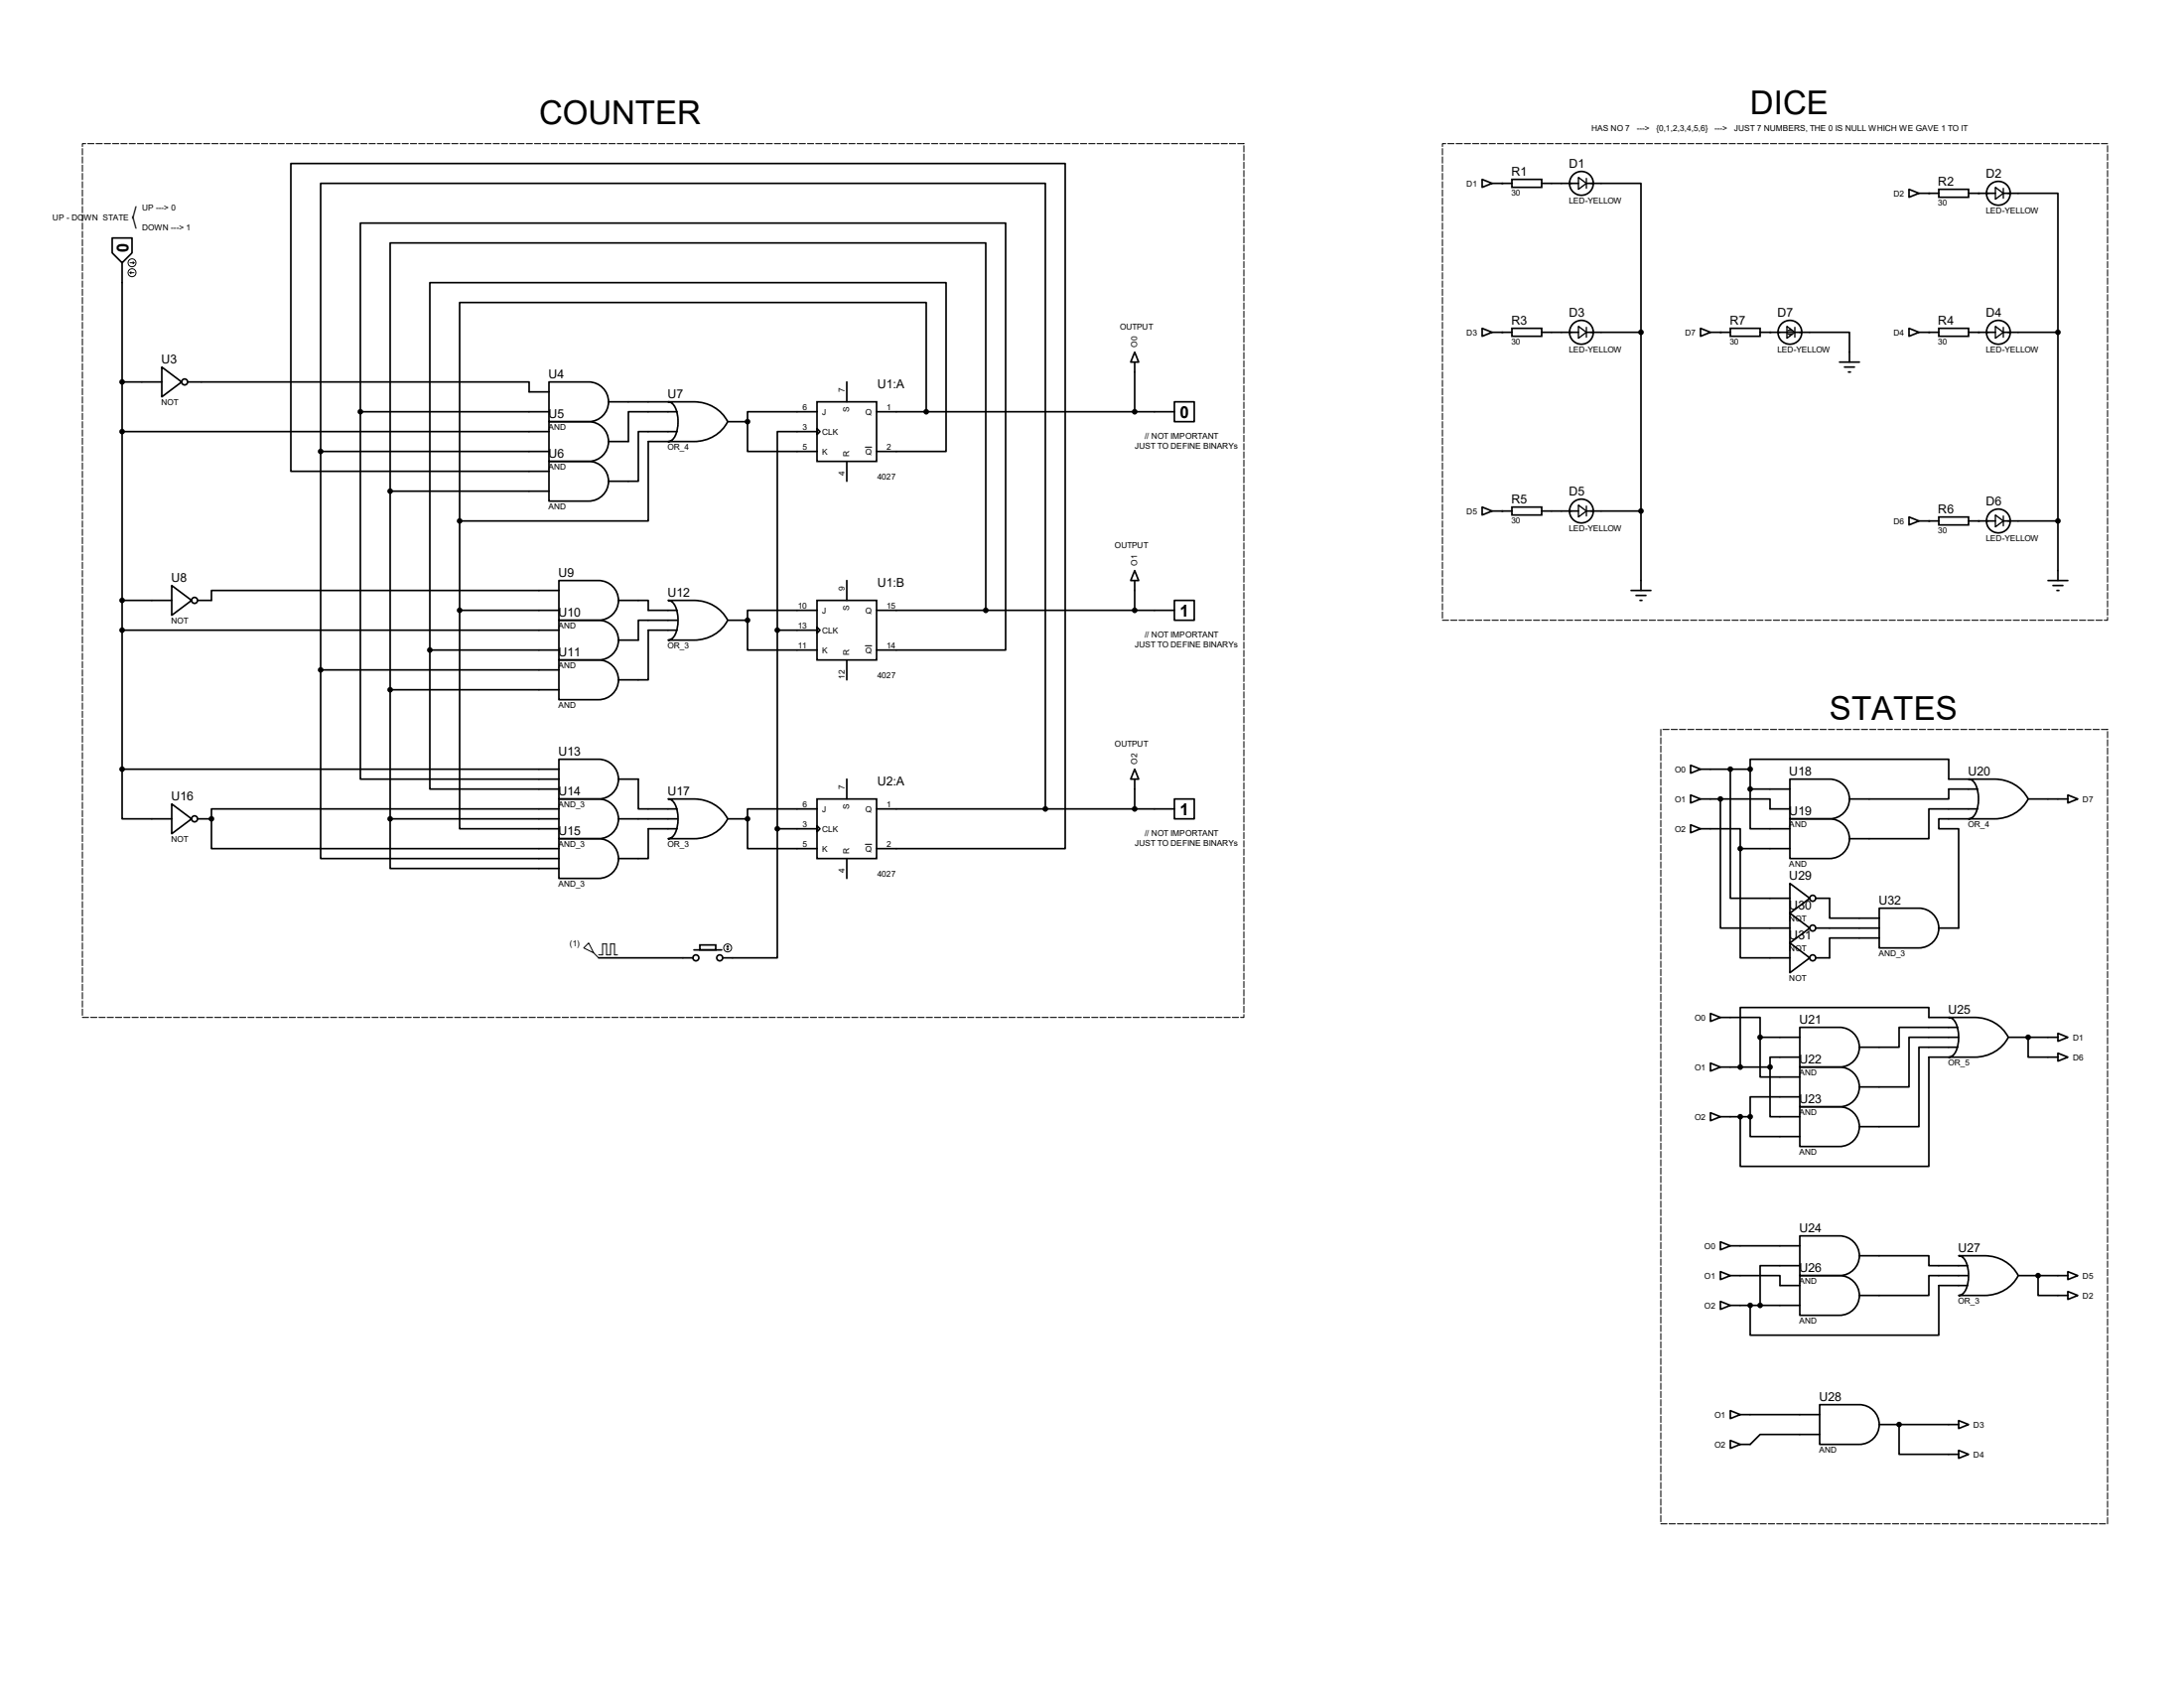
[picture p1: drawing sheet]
<svg xmlns="http://www.w3.org/2000/svg" width="279mm" height="216mm" viewBox="0 0 279 216" stroke-linecap="round" stroke-linejoin="round" font-family="sans-serif">
<g fill="none" stroke="#000" stroke-width=".21">
<path d="M14.4 30.4h2.5v1.9l-1.3 1.3-1.2-1.3zM15.6 33.6v64.8M189.6 22.9l1.3 .6-1.3 .5zM190.9 23.5h2.5M192.2 23.5h.1M193.4 22.9h3.8v1.1h-3.8zM197.2 23.5h4.7M202.9 23.5h7v19M244.2 24.2l1.3 .5-1.3 .5zM245.5 24.7h2.5M246.8 24.7h.1M248 24.2h3.8v1h-3.8z"/>
<path d="M251.8 24.7h3.5M253.1 24.7h.1M256.3 24.7h7v17.8M15.6 55.2h54.6M15.6 48.9h5.1M20.7 46.9l2.5 2-2.5 1.9zM24 48.9h43.7v1.2h2.5M41 57.7v-34.2h92.7v80M41 57.7h29.2M41 57.7v28M46.1 52.7v-24.2h82.6v54.6h-16.6M46.1 52.7v47h25.4"/>
<path d="M46.1 52.7h24.1M70.2 48.9h5.1a2.54 2.54 0 0 1 2.6 2.5 2.54 2.54 0 0 1-2.6 2.5h-5.1zM70.2 53.9h5.1a2.54 2.54 0 0 1 2.6 2.6 2.54 2.54 0 0 1-2.6 2.5h-5.1zM70.2 59h5.1a2.54 2.54 0 0 1 2.6 2.6 2.54 2.54 0 0 1-2.6 2.5h-5.1zM77.9 51.4h7.6M85.5 51.4h3.3a4.8 4.8 0 0 1 4.3 2.5 4.8 4.8 0 0 1-4.3 2.6h-3.3a1.41 1.41 0 0 0 1.1-1.3 4.3 4.3 0 0 0-.5-3.5l-.3-.2zM85.5 56.5h-2.6v10.1h-24.1M86.6 52.7h-6.2v3.8h-2.5M86.6 55.2h-4.9v6.4h-3.8M93.1 53.9h2.5M95.6 53.9h.1M95.6 53.9v3.8h8.9"/>
<path d="M104.5 51.4h7.6v7.6h-7.6zM104.5 54.8l.4 .4-.4 .4zM104.5 52.7h-8.9v1.2M104.5 55.2h-5.1v25.4M108.3 48.9v2.5M108.3 59v2.6M112.1 57.7h8.9v-21.5h-66v46.9M112.1 52.7h38.1M118.5 52.7v-14h-59.7v27.9M145.2 45l.5 1.3h-1zM145.2 46.3v6.4M150.2 51.4h2.6v2.5h-2.6z"/>
<path d="M189.6 42l1.3 .5-1.3 .5zM190.9 42.5h2.5M192.2 42.5h.1M193.4 42h3.8v1h-3.8zM197.2 42.5h4.7M202.9 42.5h7M209.9 42.5v33M217.6 42l1.2 .5-1.2 .5zM218.8 42.5h2.6M220.1 42.5h.1M221.4 42h3.8v1h-3.8zM225.2 42.5h3.4"/>
<path d="M226.4 42.5h.1M229.6 42.5h7v3.8M235.3 46.3h2.6M236 46.9h1.2M236.5 47.6h.2M244.2 42l1.3 .5-1.3 .5zM245.5 42.5h2.5M246.8 42.5h.1M248 42h3.8v1h-3.8zM251.8 42.5h3.5M253.1 42.5h.1M256.3 42.5h7"/>
<path d="M263.3 42.5v31.8M15.6 76.8h6.4M22 74.9l2.5 1.9-2.5 1.9zM49.9 62.8v-31.7h76.2v47M49.9 62.8h20.3M49.9 62.8v41.9M58.8 78.1v27.9h12.7M58.8 66.6v11.5M58.8 78.1h12.7M70.2 60.3h-33v-39.4h99.1v87.6h-24.2M71.5 75.5h-44.4v1.3h-1.8M71.5 74.3h5.1a2.54 2.54 0 0 1 2.5 2.5 2.54 2.54 0 0 1-2.5 2.5h-5.1z"/>
<path d="M71.5 79.3h5.1a2.54 2.54 0 0 1 2.5 2.6 2.54 2.54 0 0 1-2.5 2.5h-5.1zM79.1 76.8h3.8v1.3h3.7M85.5 76.8h3.3a4.8 4.8 0 0 1 4.3 2.5 4.8 4.8 0 0 1-4.3 2.6h-3.3a1.41 1.41 0 0 0 1.1-1.3 4.3 4.3 0 0 0-.5-3.5l-.3-.2zM86.6 79.3h-4.9v2.6h-2.6M93.1 79.3h2.5M95.6 79.3h.1M95.6 79.3v3.8h8.9M104.5 76.8h7.6v7.6h-7.6zM104.5 78.1h-8.9v1.2M108.3 74.3v2.5M112.1 78.1h38.1M145.2 73l.5 1.3h-1z"/>
<path d="M145.2 74.3v3.8M150.2 76.8h2.6v2.5h-2.6zM189.6 64.9l1.3 .5-1.3 .5zM190.9 65.4h2.5M192.2 65.4h.1M193.4 64.9h3.8v1h-3.8zM197.2 65.4h4.7M202.9 65.4h7M208.7 75.5h2.5M209.3 76.2h1.3M209.8 76.8h.3M244.2 66.1l1.3 .5-1.3 .5z"/>
<path d="M245.5 66.6h2.5M246.8 66.6h.1M248 66.1h3.8v1h-3.8zM251.8 66.6h3.5M253.1 66.6h.1M256.3 66.6h7M262 74.3h2.5M262.6 74.9h1.3M263.1 75.5h.3M15.6 98.4v6.3h6.4M15.6 80.6h55.9M15.6 98.4h55.9"/>
<path d="M41 85.7v24.1h30.5M41 85.7h30.5M49.9 88.2h21.6M55 83.1v17.8h16.5M55 83.1h16.5M71.5 84.4h5.1a2.54 2.54 0 0 1 2.5 2.6 2.54 2.54 0 0 1-2.5 2.5h-5.1zM71.5 97.1h5.1a2.54 2.54 0 0 1 2.5 2.6 2.54 2.54 0 0 1-2.5 2.5h-5.1zM79.1 99.7h2.6v3.8h4.9M86.6 80.6h-3.7v6.4h-3.8M99.4 80.6h5.1M99.4 80.6v25.4M104.5 80.2l.4 .4-.4 .4z"/>
<path d="M108.3 84.4v2.6M108.3 99.7v2.5M145.2 98.4l.5 1.3h-1zM145.2 99.7v3.8M216.3 97.9l1.3 .5-1.3 .5zM217.6 98.4h6.3M221.4 98.4v16.5h7.6M223.9 98.4v-1.3h25.4v2.6h2.5M223.9 98.4v2.5M229 99.7h5.1a2.54 2.54 0 0 1 2.5 2.5 2.54 2.54 0 0 1-2.5 2.5h-5.1zM251.8 99.7h3.3a4.8 4.8 0 0 1 4.4 2.5 4.8 4.8 0 0 1-4.4 2.5h-3.3a1.41 1.41 0 0 0 1.2-1.2 4.3 4.3 0 0 0-.5-3.5l-.3-.3zM22 102.8l2.5 1.9-2.5 1.9z"/>
<path d="M25.3 104.7h1.8M27.1 104.7h.1M27.1 104.7v3.8h44.4M49.9 104.7v6.4h21.6M49.9 104.7h21.6M71.5 103.5h-44.4v1.2M71.5 102.2h5.1a2.54 2.54 0 0 1 2.5 2.5 2.54 2.54 0 0 1-2.5 2.6h-5.1zM71.5 107.3h5.1a2.54 2.54 0 0 1 2.5 2.5 2.54 2.54 0 0 1-2.5 2.6h-5.1zM79.1 104.7h7.5M85.5 102.2h3.3a4.8 4.8 0 0 1 4.3 2.5 4.8 4.8 0 0 1-4.3 2.6h-3.3a1.41 1.41 0 0 0 1.1-1.3 4.3 4.3 0 0 0-.5-3.5l-.3-.2zM86.6 106h-3.7v3.8h-3.8M93.1 104.7h2.5"/>
<path d="M95.6 104.7h.1M95.6 104.7v3.8h8.9M99.4 106v16.5h-6.9M99.4 106h5.1M104.5 102.2h7.6v7.6h-7.6zM104.5 105.6l.4 .4-.4 .4zM104.5 103.5h-8.9v1.2M108.3 109.8v2.6M112.1 103.5h38.1M150.2 102.2h2.6v2.5h-2.6zM216.3 101.7l1.3 .5-1.3 .5zM216.3 105.5l1.3 .5-1.3 .5z"/>
<path d="M217.6 106h5v2.5M217.6 102.2h2.5M220.1 102.2h6.3v1.3h2.6M220.1 102.2v16.5h8.9M222.6 108.5v14h6.4M222.6 108.5h6.4M223.9 100.9v5.1h5.1M223.9 100.9h5.1M229 104.7h5.1a2.54 2.54 0 0 1 2.5 2.6 2.54 2.54 0 0 1-2.5 2.5h-5.1zM229 113l2.5 1.9-2.5 1.9zM229 116.8l2.5 1.9-2.5 1.9zM232.3 114.9h1.8v2.5h6.3"/>
<path d="M232.3 118.7h8.1M240.4 120h-6.3v2.5h-1.8M240.4 116.2h5.1a2.54 2.54 0 0 1 2.5 2.5 2.54 2.54 0 0 1-2.5 2.5h-5.1zM251.8 104.7h-3.8v1.3h2.6v12.7h-2.6M253 100.9h-3.7v1.3h-12.7M253 103.5h-6.2v3.8h-10.2M259.5 102.2h5M264.5 101.7l1.3 .5-1.3 .5zM76.6 122.5h12M88.8 121.5h3.5M89.5 120.9h2.1v.6h-2.1zM218.8 129.6l1.3 .5-1.3 .5z"/>
<path d="M218.8 136l1.3 .5-1.3 .5zM220.1 130.1h5.1v2.6M220.1 136.5h6.3M225.2 132.7v5.1h5.1M225.2 132.7h5.1M226.4 136.5v6.3h3.9M229 120.6l2.5 1.9-2.5 1.9zM230.3 131.4h5a2.54 2.54 0 0 1 2.6 2.5 2.54 2.54 0 0 1-2.6 2.6h-5zM230.3 136.5h5a2.54 2.54 0 0 1 2.6 2.5 2.54 2.54 0 0 1-2.6 2.6h-5zM230.3 135.2h-3.9v1.3M249.3 130.1h3.3a4.8 4.8 0 0 1 4.3 2.6 4.8 4.8 0 0 1-4.3 2.5h-3.3a1.41 1.41 0 0 0 1.1-1.2 4.3 4.3 0 0 0-.4-3.5l-.3-.3zM249.3 135.2h-2.5v14h-24.2v-6.4"/>
<path d="M249.3 130.1h-2.5v-1.2h-24.2v7.6M250.4 131.4h-7.4v2.5h-5.1M250.4 133.9h-4.9v10.2h-7.6M250.6 132.7h-6.4v6.3h-6.3M256.9 132.7h6.4M259.5 132.7h.1M259.5 132.7v2.5h3.8M263.3 132.2l1.2 .5-1.2 .5zM263.3 134.7l1.2 .5-1.2 .5zM218.8 142.3l1.3 .5-1.3 .5zM220.1 158.8l1.3 .5-1.3 .6zM220.1 142.8h3.8"/>
<path d="M221.4 159.3h8.9M223.9 142.8v2.6h6.4M230.3 141.6h5a2.54 2.54 0 0 1 2.6 2.5 2.54 2.54 0 0 1-2.6 2.5h-5zM230.3 158.1h5a2.54 2.54 0 0 1 2.6 2.5 2.54 2.54 0 0 1-2.6 2.6h-5zM230.3 140.3h-6.4v2.5M220.1 162.6l1.3 .6-1.3 .5zM220.1 166.5l1.3 .5-1.3 .5zM221.4 163.2h6.3v1.2h2.6M221.4 167h8.9M230.3 163.2h5a2.54 2.54 0 0 1 2.6 2.5 2.54 2.54 0 0 1-2.6 2.5h-5zM230.3 161.9h-5.1v5.1M232.8 179.7h5.1a2.54 2.54 0 0 1 2.5 2.5 2.54 2.54 0 0 1-2.5 2.5h-5.1z"/>
<path d="M237.9 160.6h8.9v1.3h4.9M250.6 160.6h3.3a4.8 4.8 0 0 1 4.3 2.6 4.8 4.8 0 0 1-4.3 2.5h-3.3a1.41 1.41 0 0 0 1.1-1.3 4.3 4.3 0 0 0-.5-3.4l-.3-.3zM251.7 163.2h-4.9v2.5h-8.9M251.7 164.4h-3.7v6.4h-24.1v-3.8M258.2 163.2h6.3M260.7 163.2h.1M260.7 163.2v2.5h3.8M264.5 162.6l1.3 .6-1.3 .5zM264.5 165.2l1.3 .5-1.3 .5zM221.4 180.4l1.2 .5-1.2 .5zM221.4 184.2l1.2 .5-1.2 .6zM222.6 180.9h10.2"/>
<path d="M232.8 183.5h-7.6l-1.3 1.2h-1.3M240.4 182.2h10.2M243 182.2h.1M243 182.2v3.8h7.6M250.6 181.7l1.2 .5-1.2 .5zM250.6 185.5l1.2 .5-1.2 .5z"/>
<circle cx="202.3" cy="23.5" r="1.52"/>
<circle cx="255.7" cy="24.7" r="1.52"/>
<circle cx="23.6" cy="48.9" r=".38"/>
<circle cx="202.3" cy="42.5" r="1.52"/>
<circle cx="229" cy="42.5" r="1.52"/>
<circle cx="255.7" cy="42.5" r="1.52"/>
<circle cx="24.9" cy="76.8" r=".38"/>
<circle cx="202.3" cy="65.4" r="1.52"/>
<circle cx="255.7" cy="66.6" r="1.52"/>
<circle cx="24.9" cy="104.7" r=".38"/>
<circle cx="231.9" cy="114.9" r=".38"/>
<circle cx="231.9" cy="118.7" r=".38"/>
<circle cx="89" cy="122.5" r=".38"/>
<circle cx="92.1" cy="122.5" r=".38"/>
<circle cx="231.9" cy="122.5" r=".38"/>
</g>
<g fill="none" stroke="#000" stroke-width=".13">
<path d="M16.6 33.6h.5M16.6 34.9l.2 .1M16.6 34.9h.5M16.8 34.8l-.2 .1M17 33.5l.1 .1M17.1 33.6l-.1 .1M110.7 57.2h.8M228.5 42.5h1M228.7 42.2h.5v.6h-.5zM229 42v1M110.7 82.6h.8M110.7 108h.8"/>
<path d="M74.7 121.2l.6-.6 .6 1.3zM75.9 121.9l.7 .6M76.6 122.1h.5v-1.4h.5v1.4h.5v-1.4h.5v1.4h.4M93 121.4l.1 .1M93.1 121v.5M93.1 121l-.1 .1M93.1 121l.1 .1M93.2 121.4l-.1 .1"/>
<circle cx="16.9" cy="34.9" r=".51"/>
<circle cx="16.9" cy="33.6" r=".51"/>
<circle cx="93.1" cy="121.2" r=".51"/>
</g>
<g fill="#000" stroke="#000" stroke-width=".21">
<circle cx="15.6" cy="55.2" r=".25"/>
<circle cx="15.6" cy="48.9" r=".25"/>
<circle cx="41" cy="57.7" r=".25"/>
<circle cx="46.1" cy="52.7" r=".25"/>
<circle cx="95.6" cy="53.9" r=".25"/>
<circle cx="118.5" cy="52.7" r=".25"/>
<circle cx="145.2" cy="52.7" r=".25"/>
<circle cx="209.9" cy="42.5" r=".25"/>
<circle cx="263.3" cy="42.5" r=".25"/>
<circle cx="15.6" cy="76.8" r=".25"/>
<circle cx="49.9" cy="62.8" r=".25"/>
<circle cx="58.8" cy="78.1" r=".25"/>
<circle cx="58.8" cy="66.6" r=".25"/>
<circle cx="95.6" cy="79.3" r=".25"/>
<circle cx="126.1" cy="78.1" r=".25"/>
<circle cx="145.2" cy="78.1" r=".25"/>
<circle cx="209.9" cy="65.4" r=".25"/>
<circle cx="263.3" cy="66.6" r=".25"/>
<circle cx="15.6" cy="98.4" r=".25"/>
<circle cx="15.6" cy="80.6" r=".25"/>
<circle cx="41" cy="85.7" r=".25"/>
<circle cx="49.9" cy="88.2" r=".25"/>
<circle cx="55" cy="83.1" r=".25"/>
<circle cx="99.4" cy="80.6" r=".25"/>
<circle cx="221.4" cy="98.4" r=".25"/>
<circle cx="223.9" cy="98.4" r=".25"/>
<circle cx="27.1" cy="104.7" r=".25"/>
<circle cx="49.9" cy="104.7" r=".25"/>
<circle cx="95.6" cy="104.7" r=".25"/>
<circle cx="99.4" cy="106" r=".25"/>
<circle cx="133.7" cy="103.5" r=".25"/>
<circle cx="145.2" cy="103.5" r=".25"/>
<circle cx="220.1" cy="102.2" r=".25"/>
<circle cx="222.6" cy="108.5" r=".25"/>
<circle cx="223.9" cy="100.9" r=".25"/>
<circle cx="222.6" cy="136.5" r=".25"/>
<circle cx="225.2" cy="132.7" r=".25"/>
<circle cx="226.4" cy="136.5" r=".25"/>
<circle cx="259.5" cy="132.7" r=".25"/>
<circle cx="222.6" cy="142.8" r=".25"/>
<circle cx="223.9" cy="142.8" r=".25"/>
<circle cx="223.9" cy="167" r=".25"/>
<circle cx="225.2" cy="167" r=".25"/>
<circle cx="260.7" cy="163.2" r=".25"/>
<circle cx="243" cy="182.2" r=".25"/>
</g>
<g fill="none" stroke="#000" stroke-width=".17">
<path d="M201.9 22.7l1 .8-1 .7zM202.9 22.8v1.3M255.3 24l1 .7-1 .8zM256.3 24.1v1.3M201.9 41.7l1 .8-1 .8zM202.9 41.9v1.2M228.6 41.7l1 .8-1 .8zM229.6 41.9v1.2M255.3 41.7l1 .8-1 .8zM256.3 41.9v1.2M201.9 64.6l1 .8-1 .7zM202.9 64.7v1.3"/>
<path d="M255.3 65.9l1 .7-1 .8zM256.3 66v1.3"/>
</g>
<path d="M10.5 18.4h148.6v111.7h-148.6zM184.5 18.4h85.1v60.9h-85.1zM212.5 93.3h57.1v101.6h-57.1z" fill="none" stroke="#000" stroke-width=".13" stroke-dasharray=".8 .3"/>
<g font-size="4.2">
<text x="69" y="15.8">COUNTER</text>
<text x="223.9" y="14.6">DICE</text>
<text x="234.1" y="92">STATES</text>
</g>
<g font-size="2.1">
<text x="16.9" y="27.9">/</text>
<text x="16.9" y="29.2">\</text>
<text x="14.9" y="31.1" transform="rotate(90 14.9 31.1)">0</text>
<text x="150.9" y="53.5">0</text>
<text x="150.9" y="78.9">1</text>
<text x="150.9" y="104.3">1</text>
</g>
<g font-size="1.6">
<text x="193.3" y="22.5">R1</text>
<text x="200.7" y="21.5">D1</text>
<text x="247.9" y="23.8">R2</text>
<text x="254" y="22.8">D2</text>
<text x="193.3" y="41.6">R3</text>
<text x="200.7" y="40.6">D3</text>
<text x="221.3" y="41.6">R7</text>
<text x="227.4" y="40.6">D7</text>
<text x="247.9" y="41.6">R4</text>
<text x="254" y="40.6">D4</text>
<text x="20.6" y="46.5">U3</text>
<text x="70.1" y="48.4">U4</text>
<text x="70.1" y="53.5">U5</text>
<text x="85.4" y="51">U7</text>
<text x="112.2" y="49.7">U1:A</text>
<text x="70.1" y="58.6">U6</text>
<text x="193.3" y="64.4">R5</text>
<text x="200.7" y="63.4">D5</text>
<text x="247.9" y="65.7">R6</text>
<text x="254" y="64.7">D6</text>
<text x="21.9" y="74.5">U8</text>
<text x="71.4" y="73.8">U9</text>
<text x="85.4" y="76.4">U12</text>
<text x="112.2" y="75.1">U1:B</text>
<text x="71.4" y="78.9">U10</text>
<text x="71.4" y="84">U11</text>
<text x="71.4" y="96.7">U13</text>
<text x="71.4" y="101.8">U14</text>
<text x="85.4" y="101.8">U17</text>
<text x="112.2" y="100.5">U2:A</text>
<text x="228.9" y="99.2">U18</text>
<text x="251.8" y="99.2">U20</text>
<text x="21.9" y="102.4">U16</text>
<text x="71.4" y="106.8">U15</text>
<text x="228.9" y="104.3">U19</text>
<text x="228.9" y="112.6">U29</text>
<text x="228.9" y="116.4">U30</text>
<text x="240.3" y="115.7">U32</text>
<text x="228.9" y="120.2">U31</text>
<text x="230.2" y="131">U21</text>
<text x="249.2" y="129.7">U25</text>
<text x="230.2" y="136.1">U22</text>
<text x="230.2" y="141.1">U23</text>
<text x="230.2" y="157.6">U24</text>
<text x="250.5" y="160.2">U27</text>
<text x="230.2" y="162.7">U26</text>
<text x="232.7" y="179.2">U28</text>
</g>
<g font-size="1.1">
<text x="203.6" y="16.8">HAS NO 7</text>
<text x="209.4" y="16.8">---&gt;</text>
<text x="211.9" y="16.8">{0,1,2,3,4,5,6}</text>
<text x="219.3" y="16.8">---&gt;</text>
<text x="221.8" y="16.8">JUST 7 NUMBERS, THE 0 IS NULL WHICH WE GAVE 1 TO IT</text>
<text x="187.6" y="23.8">D1</text>
<text x="6.7" y="28.2">UP - DOWN STATE</text>
<text x="18.2" y="27">UP ---&gt; 0</text>
<text x="18.2" y="29.5">DOWN ---&gt; 1</text>
<text x="193.3" y="25">30</text>
<text x="200.7" y="26">LED-YELLOW</text>
<text x="242.2" y="25.1">D2</text>
<text x="247.9" y="26.3">30</text>
<text x="254" y="27.3">LED-YELLOW</text>
<text x="143.3" y="42.2">OUTPUT</text>
<text x="145.5" y="44.4" transform="rotate(-90 145.5 44.4)">O0</text>
<text x="187.6" y="42.9">D3</text>
<text x="193.3" y="44.1">30</text>
<text x="200.7" y="45.1">LED-YELLOW</text>
<text x="215.6" y="42.9">D7</text>
<text x="221.3" y="44.1">30</text>
<text x="227.4" y="45.1">LED-YELLOW</text>
<text x="242.2" y="42.9">D4</text>
<text x="247.9" y="44.1">30</text>
<text x="254" y="45.1">LED-YELLOW</text>
<text x="20.6" y="51.8">NOT</text>
<text x="102.7" y="52.5">6</text>
<text x="105.2" y="53">J</text>
<text x="108.1" y="50.1" transform="rotate(-90 108.1 50.1)">7</text>
<text x="108.7" y="52.7" transform="rotate(-90 108.7 52.7)">S</text>
<text x="110.7" y="53">Q</text>
<text x="113.4" y="52.5">1</text>
<text x="70.1" y="55">AND</text>
<text x="85.4" y="57.5">OR_4</text>
<text x="102.7" y="55">3</text>
<text x="102.7" y="57.5">5</text>
<text x="105.2" y="55.6">CLK</text>
<text x="105.2" y="58.1">K</text>
<text x="108.7" y="58.4" transform="rotate(-90 108.7 58.4)">R</text>
<text x="110.7" y="58.1">Q</text>
<text x="113.4" y="57.5">2</text>
<text x="145.2" y="57.4">JUST TO DEFINE BINARYs</text>
<text x="146.4" y="56.2">// NOT IMPORTANT</text>
<text x="70.1" y="60.1">AND</text>
<text x="70.1" y="65.2">AND</text>
<text x="108.1" y="60.9" transform="rotate(-90 108.1 60.9)">4</text>
<text x="112.2" y="61.3">4027</text>
<text x="187.6" y="65.7">D5</text>
<text x="142.6" y="70.1">OUTPUT</text>
<text x="193.3" y="66.9">30</text>
<text x="200.7" y="67.9">LED-YELLOW</text>
<text x="242.2" y="67">D6</text>
<text x="247.9" y="68.2">30</text>
<text x="254" y="69.2">LED-YELLOW</text>
<text x="102.1" y="77.9">10</text>
<text x="108.1" y="75.5" transform="rotate(-90 108.1 75.5)">9</text>
<text x="113.4" y="77.9">15</text>
<text x="145.5" y="72.3" transform="rotate(-90 145.5 72.3)">O1</text>
<text x="21.9" y="79.8">NOT</text>
<text x="71.4" y="80.4">AND</text>
<text x="85.4" y="82.9">OR_3</text>
<text x="102.1" y="80.4">13</text>
<text x="102.1" y="82.9">11</text>
<text x="105.2" y="78.4">J</text>
<text x="105.2" y="81">CLK</text>
<text x="105.2" y="83.5">K</text>
<text x="108.7" y="83.8" transform="rotate(-90 108.7 83.8)">R</text>
<text x="108.7" y="78.1" transform="rotate(-90 108.7 78.1)">S</text>
<text x="110.7" y="78.4">Q</text>
<text x="110.7" y="83.5">Q</text>
<text x="113.4" y="82.9">14</text>
<text x="145.2" y="82.8">JUST TO DEFINE BINARYs</text>
<text x="146.4" y="81.6">// NOT IMPORTANT</text>
<text x="71.4" y="85.5">AND</text>
<text x="108.1" y="86.9" transform="rotate(-90 108.1 86.9)">12</text>
<text x="112.2" y="86.7">4027</text>
<text x="71.4" y="90.6">AND</text>
<text x="142.6" y="95.5">OUTPUT</text>
<text x="108.1" y="100.9" transform="rotate(-90 108.1 100.9)">7</text>
<text x="145.5" y="97.7" transform="rotate(-90 145.5 97.7)">O2</text>
<text x="214.2" y="98.8">O0</text>
<text x="21.9" y="107.7">NOT</text>
<text x="71.4" y="103.3">AND_3</text>
<text x="102.7" y="103.3">6</text>
<text x="102.7" y="105.8">3</text>
<text x="105.2" y="103.8">J</text>
<text x="105.2" y="106.4">CLK</text>
<text x="108.7" y="103.5" transform="rotate(-90 108.7 103.5)">S</text>
<text x="110.7" y="103.8">Q</text>
<text x="113.4" y="103.3">1</text>
<text x="146.4" y="107">// NOT IMPORTANT</text>
<text x="214.2" y="102.6">O1</text>
<text x="214.2" y="106.4">O2</text>
<text x="228.9" y="105.8">AND</text>
<text x="251.8" y="105.8">OR_4</text>
<text x="266.4" y="102.6">D7</text>
<text x="71.4" y="108.3">AND_3</text>
<text x="71.4" y="113.4">AND_3</text>
<text x="85.4" y="108.3">OR_3</text>
<text x="102.7" y="108.3">5</text>
<text x="105.2" y="108.9">K</text>
<text x="108.1" y="111.7" transform="rotate(-90 108.1 111.7)">4</text>
<text x="108.7" y="109.2" transform="rotate(-90 108.7 109.2)">R</text>
<text x="110.7" y="108.9">Q</text>
<text x="112.2" y="112.1">4027</text>
<text x="113.4" y="108.3">2</text>
<text x="145.2" y="108.2">JUST TO DEFINE BINARYs</text>
<text x="228.9" y="110.9">AND</text>
<text x="228.9" y="117.9">NOT</text>
<text x="72.9" y="121">(1)</text>
<text x="228.9" y="121.7">NOT</text>
<text x="228.9" y="125.5">NOT</text>
<text x="240.3" y="122.3">AND_3</text>
<text x="216.8" y="130.5">O0</text>
<text x="216.8" y="136.9">O1</text>
<text x="230.2" y="137.5">AND</text>
<text x="249.2" y="136.3">OR_5</text>
<text x="265.2" y="133.1">D1</text>
<text x="265.2" y="135.6">D6</text>
<text x="216.8" y="143.2">O2</text>
<text x="230.2" y="142.6">AND</text>
<text x="230.2" y="147.7">AND</text>
<text x="218.1" y="159.7">O0</text>
<text x="218.1" y="163.5">O1</text>
<text x="218.1" y="167.3">O2</text>
<text x="230.2" y="164.2">AND</text>
<text x="250.5" y="166.8">OR_3</text>
<text x="266.4" y="163.5">D5</text>
<text x="266.4" y="166.1">D2</text>
<text x="230.2" y="169.3">AND</text>
<text x="219.3" y="181.3">O1</text>
<text x="219.3" y="185.1">O2</text>
<text x="232.7" y="185.8">AND</text>
<text x="252.5" y="182.6">D3</text>
<text x="252.5" y="186.4">D4</text>
</g>
</svg>
